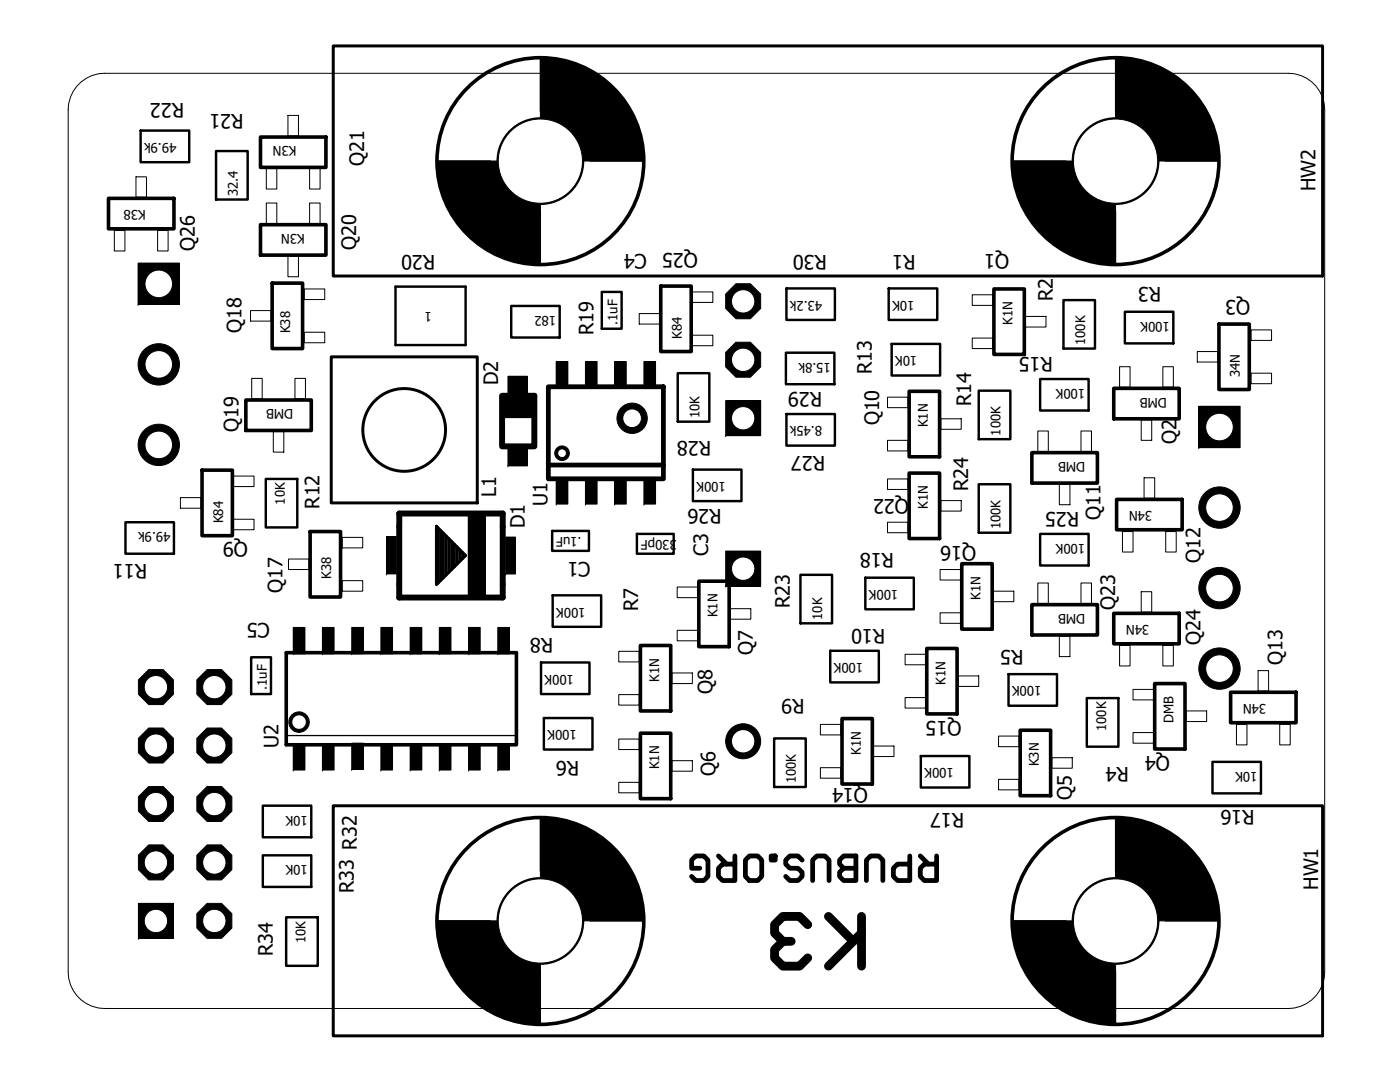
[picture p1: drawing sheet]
<svg xmlns="http://www.w3.org/2000/svg" width="279mm" height="216mm" viewBox="0 0 279 216" stroke-linecap="round" stroke-linejoin="round" font-family="sans-serif">
<path d="M12.9 4.2l253.6 207.5M266.5 4.2l-253.6 207.5" fill="none" stroke="#fff" stroke-width=".2"/>
<path d="M157.9 187.8h-1.7l-1.6 1.7v1.6l1.6 1.7h3.4l1.6-1.7M161.2 184.5l-1.6-1.6h-3.4l-1.6 1.6v1.7l1.6 1.6M165.3 182.9l5 4.9M171.9 182.9v9.9M171.9 186.2l-6.6 6.6" fill="none" stroke="#000" stroke-width="1.8"/>
<g fill="none" stroke="#000" stroke-width=".95">
<path d="M109.4 77.2h23v18.3h-23zM109.4 92.8h23M139.7 173.2h-1.7v-1.6l.8-.8h1.7l.8 .8v3.3l-.8 .8h-1.7l-.8-.8M143.4 170.8l1.6 1.6M146.7 170.8v4.9h-2.5l-.8-.8v-1.7l.8-.8h2.5M149.6 170.8h1.6l.8 .8v3.3l-.8 .8h-1.6l-.8-.8v-3.3zM153.9 170.8h.8v.8h-.8zM160.1 171.6l-.8-.8h-1.7l-.8 .8v.8l.8 .8h1.7l.8 .9v.8l-.8 .8h-1.7l-.8-.8M162.2 175.7v-4.1l.8-.8h1.6l.9 .8v4.1M168.4 170.8h2.4v4.9h-2.4l-.8-.8v-.8l.8-.9-.8-.8v-.8zM168.4 173.2h2.4M172.9 175.7v-4.1l.8-.8h1.7l.8 .8v4.1"/>
<path d="M181.6 170.8v4.9h-2.5l-.8-.8v-1.7l.8-.8h2.5M183.7 170.8l1.6 1.6M186.9 170.8v4.9h-2.4l-.8-.8v-1.7l.8-.8h2.4"/>
</g>
<g fill="none" stroke="#000" stroke-width=".25">
<path d="M107.8 11.7v10.5M222.6 11.7v10.5M87.4 32.1h10.5M117.8 32.1h10.4M202.2 32.1h10.5M232.5 32.1h10.5M107.8 42v10.5M222.6 42v10.5M57.1 146.8h46M107.8 163.3v10.5M222.6 163.3v10.5M87.4 183.7h10.5"/>
<path d="M107.8 193.7v10.5M117.8 183.7h10.4M202.2 183.7h10.5M222.6 193.7v10.5M232.5 183.7h10.5"/>
</g>
<g fill="#000">
<path d="M87.2 32.1h18a2.67 2.67 0 0 0 2.6 2.7v18a20.6 20.6 0 0 1-20.6-20.7z" fill-rule="evenodd"/>
<path d="M104.9 28.6a4.6 4.6 0 0 1 7.2 2 4.6 4.6 0 0 1-4.3 6.1v-2.1a2.45 2.45 0 0 1-2.1-3.6 2.45 2.45 0 0 1 4.2-.3 2.45 2.45 0 0 1-1.7 3.8l-.4 .1v2.1a4.6 4.6 0 0 1-4.2-3 4.6 4.6 0 0 1 1.3-5.1z" fill-rule="evenodd"/>
<path d="M107.8 11.5a20.6 20.6 0 0 1 20.7 20.6h-18a2.67 2.67 0 0 0-2.7-2.7z" fill-rule="evenodd"/>
<path d="M202 32.1h17.9a2.69 2.69 0 0 0 2.7 2.7v18a20.6 20.6 0 0 1-20.6-20.7z" fill-rule="evenodd"/>
<path d="M219.7 28.6a4.6 4.6 0 0 1 7.2 2 4.6 4.6 0 0 1-4.3 6.1v-2.1a2.45 2.45 0 0 1-2.1-3.6 2.45 2.45 0 0 1 4.2-.3 2.45 2.45 0 0 1-1.7 3.8l-.4 .1v2.1a4.6 4.6 0 0 1-4.2-3 4.6 4.6 0 0 1 1.3-5.1z" fill-rule="evenodd"/>
<path d="M222.6 11.5a20.6 20.6 0 0 1 20.7 20.6h-18a2.67 2.67 0 0 0-2.7-2.7z" fill-rule="evenodd"/>
<path d="M111.3 89.3a1.46 1.46 0 0 1 2.3 .7 1.46 1.46 0 0 1-1.4 1.9v-.6a.88 .88 0 0 1-.8-1.3 .88 .88 0 0 1 1.5-.1 .88 .88 0 0 1-.5 1.4h-.2v.6a1.46 1.46 0 0 1-1.4-1 1.46 1.46 0 0 1 .5-1.6z" fill-rule="evenodd"/>
<path d="M58.5 142.5a2.04 2.04 0 0 1 3.1 .9 2.04 2.04 0 0 1-1.9 2.7v-.6a1.45 1.45 0 0 1-1.4-2 1.45 1.45 0 0 1 2.4-.3 1.45 1.45 0 0 1-.7 2.3h-.3v.6a2.05 2.05 0 0 1-2-1.4 2.05 2.05 0 0 1 .8-2.2z" fill-rule="evenodd"/>
<path d="M87.2 183.7h18a2.67 2.67 0 0 0 2.6 2.7v18a20.7 20.7 0 0 1-20.6-20.7z" fill-rule="evenodd"/>
<path d="M104.9 180.2a4.5 4.5 0 0 1 7.2 2 4.5 4.5 0 0 1-4.3 6.1v-2.1a2.45 2.45 0 0 1-2.1-3.6 2.45 2.45 0 0 1 4.2-.3 2.45 2.45 0 0 1-1.7 3.9h-.4v2.1a4.5 4.5 0 0 1-4.2-3 4.5 4.5 0 0 1 1.3-5.1z" fill-rule="evenodd"/>
<path d="M107.8 163.1a20.6 20.6 0 0 1 20.7 20.6h-18a2.67 2.67 0 0 0-2.7-2.6z" fill-rule="evenodd"/>
<path d="M202 183.7h17.9a2.69 2.69 0 0 0 2.7 2.7v18a20.6 20.6 0 0 1-20.6-20.7z" fill-rule="evenodd"/>
<path d="M219.7 180.3a4.5 4.5 0 0 1 7.2 1.9 4.5 4.5 0 0 1-4.3 6.1v-2.1a2.45 2.45 0 0 1-2.1-3.6 2.45 2.45 0 0 1 4.2-.3 2.45 2.45 0 0 1-1.7 3.9h-.4v2.1a4.5 4.5 0 0 1-4.2-3 4.5 4.5 0 0 1 1.3-5z" fill-rule="evenodd"/>
<path d="M222.6 163.1a20.6 20.6 0 0 1 20.7 20.6h-18a2.68 2.68 0 0 0-2.7-2.6z" fill-rule="evenodd"/>
</g>
<g fill="none" stroke="#000" stroke-width=".2">
<path d="M107.8 11.5a20.6 20.6 0 0 1 20.7 20.6h-18a2.67 2.67 0 0 0-2.7-2.7zM222.6 11.5a20.6 20.6 0 0 1 20.7 20.6h-18a2.67 2.67 0 0 0-2.7-2.7zM27.1 35.3h2.1v4h-2.1zM53.1 33.6h2.1v4.1h-2.1zM57.5 23h2.1v4.1h-2.1zM61.8 33.6h2.1v4.1h-2.1zM87.2 32.1h18a2.67 2.67 0 0 0 2.6 2.7v18a20.6 20.6 0 0 1-20.6-20.7zM104.9 28.6a4.6 4.6 0 0 1 7.2 2 4.6 4.6 0 0 1-4.3 6.1v-2.1a2.45 2.45 0 0 1-2.1-3.6 2.45 2.45 0 0 1 4.2-.3 2.45 2.45 0 0 1-1.7 3.8l-.4 .1v2.1a4.6 4.6 0 0 1-4.2-3 4.6 4.6 0 0 1 1.3-5.1zM202 32.1h17.9a2.69 2.69 0 0 0 2.7 2.7v18a20.6 20.6 0 0 1-20.6-20.7zM219.7 28.6a4.6 4.6 0 0 1 7.2 2 4.6 4.6 0 0 1-4.3 6.1v-2.1a2.45 2.45 0 0 1-2.1-3.6 2.45 2.45 0 0 1 4.2-.3 2.45 2.45 0 0 1-1.7 3.8l-.4 .1v2.1a4.6 4.6 0 0 1-4.2-3 4.6 4.6 0 0 1 1.3-5.1zM22.8 46h2.1v4.1h-2.1zM31.5 46h2v4.1h-2z"/>
<path d="M53.1 40.5h2.1v4.1h-2.1zM57.5 51.1h2.1v4.1h-2.1zM60.7 57.7h4.1v2.1h-4.1zM61.8 40.5h2.1v4.1h-2.1zM138.2 58.3h4.1v2h-4.1zM194 58.8h4.1v2.1h-4.1zM50 62h4.1v2.1h-4.1zM50.2 75.5h2.1v4.1h-2.1zM58.9 75.5h2.1v4.1h-2.1zM60.7 66.3h4.1v2.1h-4.1zM100.4 79.2h6.2v4.1h-6.2zM101.4 75.1h3.9v3.4h-3.9z"/>
<path d="M101.4 78.5h.1M111 72.1h2.3v5.1h-2.3zM111 77.2h.1M116.8 72.1h2.4v5.1h-2.4zM116.8 77.2h.1M122.7 72.1h2.3v5.1h-2.3zM122.7 77.2h.1M127.6 62.6h4v2.1h-4zM128.5 72.1h2.3v5.1h-2.3zM128.5 77.2h.1M138.2 66.9h4.1v2.1h-4.1zM177.1 79.2h4.1v2.1h-4.1z"/>
<path d="M194 67.5h4.1v2.1h-4.1zM204.7 63.1h4v2.2h-4zM223.4 73.2h2.1v4.1h-2.1zM232.1 73.2h2.1v4.1h-2.1zM239 70.1h4v2.1h-4zM249.7 65.8h4.1v2.1h-4.1zM249.7 74.5h4.1v2.1h-4.1zM36 99.3h4.1v2.1h-4.1zM46.6 95h4.1v2.1h-4.1zM54.5 86.1h2.1v4.1h-2.1zM100.4 83.3h.1M101.4 89.5h3.9v3.5h-3.9z"/>
<path d="M101.4 93h.1M111 95.5h2.3v5.1h-2.3zM111.3 89.3a1.46 1.46 0 0 1 2.3 .7 1.46 1.46 0 0 1-1.4 1.9v-.6a.88 .88 0 0 1-.8-1.3 .88 .88 0 0 1 1.5-.1 .88 .88 0 0 1-.5 1.4h-.2v.6a1.46 1.46 0 0 1-1.4-1 1.46 1.46 0 0 1 .5-1.6zM116.8 95.5h2.4v5.1h-2.4zM122.7 95.5h2.3v5.1h-2.3zM128.5 95.5h2.3v5.1h-2.3zM177.1 87.9h4.1v2.1h-4.1zM177.1 95.6h4.1v2.1h-4.1zM187.7 83.6h4.1v2.1h-4.1zM187.7 99.9h4.1v2.1h-4.1zM207.1 86h2.1v4.1h-2.1zM211.4 96.6h2.1v4.1h-2.1z"/>
<path d="M215.7 86h2.1v4.1h-2.1zM227.8 83.8h2v4.1h-2zM228.3 95.3h2.1v4.1h-2.1zM239.2 81.1h8.3v8.2h-8.3zM239.2 89.3h.1M46.6 103.6h4.1v2.1h-4.1zM57.6 111.5h4.1v2.1h-4.1zM68.3 107.2h4.1v2.1h-4.1zM68.3 115.9h4.1v2.1h-4.1zM77.1 107.1h2v7.4h-2zM77.1 114.5h.1M93.5 102.8h3.4v16.1h-3.4z"/>
<path d="M93.5 118.9h.1M100.9 107.2h2v7.3h-2zM100.9 114.5h.1M111 100.6h.1M116.8 100.6h.1M122.7 100.6h.1M128.5 100.6h.1M135.1 117.1h4.1v2.2h-4.1zM177.1 104.2h4.1v2.1h-4.1zM187.6 113.6h4.1v2.1h-4.1zM198.2 118h4.1v2.1h-4.1zM207.1 116.3h2.1v4.1h-2.1z"/>
<path d="M215.7 116.3h2.1v4.1h-2.1zM224 106.1h2.1v4.1h-2.1zM227.8 118.1h2v4.1h-2zM232.6 106.1h2.1v4.1h-2.1zM58.5 125.2h2.4v5.3h-2.4zM58.5 130.5h.1M64.3 125.2h2.4v5.3h-2.4zM64.3 130.5h.1M70.2 125.2h2.3v5.3h-2.3zM70.2 130.5h.1M76 125.2h2.3v5.3h-2.3zM76 130.5h.1"/>
<path d="M81.9 125.2h2.3v5.3h-2.3zM81.9 130.5h.1M87.7 125.2h2.3v5.3h-2.3zM87.7 130.5h.1M93.5 125.2h2.3v5.3h-2.3zM93.5 130.5h.1M99.3 125.2h2.4v5.3h-2.4zM99.3 130.5h.1M123.5 138.6h4.1v2.1h-4.1zM123.5 130h4.1v2.1h-4.1zM134.1 134.3h4.1v2.1h-4.1zM135.1 125.8h4.1v2.1h-4.1z"/>
<path d="M145.8 121.5h4v2h-4zM180.6 139.2h4.1v2.1h-4.1zM180.6 130.6h4.1v2.1h-4.1zM187.6 122.3h4.1v2.1h-4.1zM191.2 134.9h4.1v2.1h-4.1zM211.4 126.9h2.1v4.1h-2.1zM223.4 128.8h2.1v4.1h-2.1zM226.1 137.6h4.1v2.1h-4.1zM232.1 128.8h2.1v4.1h-2.1zM251.1 133.8h2.1v4.1h-2.1zM58.5 142.5a2.04 2.04 0 0 1 3.1 .9 2.04 2.04 0 0 1-1.9 2.7v-.6a1.45 1.45 0 0 1-1.4-2 1.45 1.45 0 0 1 2.4-.3 1.45 1.45 0 0 1-.7 2.3h-.3v.6a2.05 2.05 0 0 1-2-1.4 2.05 2.05 0 0 1 .8-2.2zM58.5 148.4h2.4v5.2h-2.4z"/>
<path d="M58.5 153.6h.1M64.3 148.4h2.4v5.2h-2.4zM64.3 153.6h.1M70.2 148.3h2.3v5.2h-2.3zM70.2 153.5h.1M76 148.4h2.3v5.2h-2.3zM76 153.6h.1M81.9 148.4h2.3v5.2h-2.3zM81.9 153.6h.1M87.7 148.4h2.3v5.2h-2.3zM87.7 153.6h.1M93.5 148.4h2.3v5.2h-2.3z"/>
<path d="M93.5 153.6h.1M99.3 148.4h2.4v5.2h-2.4zM99.3 153.6h.1M123.5 156.1h4.1v2.1h-4.1zM123.5 147.5h4.1v2.1h-4.1zM134.1 151.8h4.1v2.1h-4.1zM163.7 153.2h4.1v2.1h-4.1zM163.7 144.5h4.1v2.1h-4.1zM174.3 148.9h4.1v2.1h-4.1zM199.3 146.9h4.1v2.1h-4.1zM199.3 155.5h4.1v2.1h-4.1zM209.9 151.2h4.1v2.1h-4.1z"/>
<path d="M226.1 146.2h4.1v2.1h-4.1zM236.7 141.9h4.1v2.1h-4.1zM246.8 144.5h2.1v4.1h-2.1zM255.4 144.5h2.1v4.1h-2.1zM107.8 163.1a20.6 20.6 0 0 1 20.7 20.6h-18a2.67 2.67 0 0 0-2.7-2.6zM222.6 163.1a20.6 20.6 0 0 1 20.7 20.6h-18a2.68 2.68 0 0 0-2.7-2.6zM87.2 183.7h18a2.67 2.67 0 0 0 2.6 2.7v18a20.7 20.7 0 0 1-20.6-20.7zM104.9 180.2a4.5 4.5 0 0 1 7.2 2 4.5 4.5 0 0 1-4.3 6.1v-2.1a2.45 2.45 0 0 1-2.1-3.6 2.45 2.45 0 0 1 4.2-.3 2.45 2.45 0 0 1-1.7 3.9h-.4v2.1a4.5 4.5 0 0 1-4.2-3 4.5 4.5 0 0 1 1.3-5.1zM202 183.7h17.9a2.69 2.69 0 0 0 2.7 2.7v18a20.6 20.6 0 0 1-20.6-20.7zM219.7 180.3a4.5 4.5 0 0 1 7.2 1.9 4.5 4.5 0 0 1-4.3 6.1v-2.1a2.45 2.45 0 0 1-2.1-3.6 2.45 2.45 0 0 1 4.2-.3 2.45 2.45 0 0 1-1.7 3.9h-.4v2.1a4.5 4.5 0 0 1-4.2-3 4.5 4.5 0 0 1 1.3-5z"/>
</g>
<g fill="none" stroke="#000" stroke-width=".72">
<path d="M21.7 39.6h13v6.1h-13zM52 27.3h13v6.1h-13zM52 44.8h13v6.1h-13zM54.3 56.5h6.1v13.1h-6.1zM131.9 57.1h6v13h-6zM198.4 57.7h6v13h-6zM49.1 79.8h13v6.1h-13zM181.4 78.1h6.1v13h-6.1zM222.3 77.5h13v6.1h-13zM243.3 64.7h6v13h-6zM40.3 93.8h6.1v13.1h-6.1zM181.4 94.4h6.1v13.1h-6.1z"/>
<path d="M205.9 90.3h13.1v6.1h-13.1zM222.8 99.7h13.1v6h-13.1zM61.9 106.1h6.1v13h-6.1zM139.5 116h6v13h-6zM191.9 112.5h6.1v13h-6.1zM57.1 130.2h46v18.4h-46zM127.8 128.8h6.1v13.1h-6.1zM185 129.4h6v13.1h-6zM205.9 120.7h13.1v6h-13.1zM222.3 122.4h13v6.1h-13zM230.4 136.4h6.1v13.1h-6.1zM245.6 138.1h13.1v6.1h-13.1z"/>
<path d="M127.8 146.3h6.1v13.1h-6.1zM168 143.4h6.1v13h-6.1zM203.6 145.7h6.1v13.1h-6.1z"/>
<circle cx="107.8" cy="32.2" r="20.6"/>
<circle cx="107.8" cy="32.2" r="8.4"/>
<circle cx="222.6" cy="32.2" r="20.6"/>
<circle cx="222.6" cy="32.2" r="8.4"/>
<circle cx="107.8" cy="183.8" r="20.6"/>
<circle cx="107.8" cy="183.8" r="8.4"/>
<circle cx="222.6" cy="183.8" r="20.6"/>
<circle cx="222.6" cy="183.8" r="8.4"/>
</g>
<g fill="none" stroke="#000" stroke-width=".59">
<path d="M66.5 9.2h197.4v45.9h-197.4zM66.1 71.2h29.1v29.2h-29.1zM87.1 105l5.8 5.8-5.8 5.9zM87.4 105.3v11.1M87.9 105.8v10M88.5 106.4v8.9M89 107v7.7M89.6 107.5v6.7M90.1 108.1v5.5M90.7 108.6v4.5M91.2 109.2v3.3M91.8 109.7v2.3"/>
<path d="M92.3 110.3v1.1M92.9 110.8v.1M66.5 160.8h197.4v45.9h-197.4z"/>
<circle cx="80.7" cy="85.8" r="8.3"/>
</g>
<g fill="none" stroke="#000" stroke-width=".49">
<path d="M28.1 26.1h9.7v6.3h-9.7zM43.1 30.1h6.3v9.7h-6.3zM78.9 57.2h14v11.7h-14zM120.1 58.3h4v7.3h-4zM157 57.6h9.6v6.2h-9.6zM177.4 57.6h9.6v6.2h-9.6zM212.2 59.9h6.3v9.7h-6.3zM102 61h9.7v6.4h-9.7zM135.3 74.5h6.3v9.6h-6.3zM156.8 70.4h9.7v6.3h-9.7zM177.9 68.6h9.7v6.3h-9.7zM195.3 78h6.3v9.6h-6.3z"/>
<path d="M207.6 75.6h9.7v6.3h-9.7zM224.5 62.2h9.7v6.3h-9.7zM53 95.6h6.3v9.6h-6.3zM138.3 93.7h9.7v6.3h-9.7zM157 82.6h9.6v6.3h-9.6zM195.3 96.6h6.3v9.7h-6.3zM25 104.2h9.7v6.3h-9.7zM110.2 105.9h7.3v4h-7.3zM110.3 118.8h9.7v6.3h-9.7zM127.1 106.5h7.4v4h-7.4zM159.7 114.7h6.4v9.7h-6.4zM172.7 115.3h9.7v6.3h-9.7z"/>
<path d="M207.6 106.5h9.7v6.3h-9.7zM50.1 131.1h4v7.4h-4zM108 132.2h9.6v6.3h-9.6zM165.7 129.9h9.7v6.3h-9.7zM201.3 134.5h9.6v6.3h-9.6zM216.9 139.3h6.3v9.7h-6.3zM108.5 143.3h9.7v6.3h-9.7zM154.5 147.3h6.3v9.7h-6.3zM183.8 150.9h9.7v6.2h-9.7zM242 152h9.7v6.3h-9.7zM52.5 160.8h9.6v6.3h-9.6zM52.5 170.7h9.6v6.3h-9.6z"/>
<path d="M57.1 183h6.3v9.7h-6.3z"/>
</g>
<g fill="#000">
<path d="M100.4 79.2h6.2v4.1h-6.2zM101.4 75.1h3.9v3.4h-3.9zM111 72.1h2.3v5.1h-2.3zM116.8 72.1h2.4v5.1h-2.4zM122.7 72.1h2.3v5.1h-2.3zM128.5 72.1h2.3v5.1h-2.3zM101.4 89.5h3.9v3.5h-3.9zM111 95.5h2.3v5.1h-2.3zM116.8 95.5h2.4v5.1h-2.4zM122.7 95.5h2.3v5.1h-2.3zM128.5 95.5h2.3v5.1h-2.3zM239.2 81.1h8.3v8.2h-8.3z"/>
<path d="M77.1 107.1h2v7.4h-2zM93.5 102.8h3.4v16.1h-3.4zM100.9 107.2h2v7.3h-2zM58.5 125.2h2.4v5.3h-2.4zM64.3 125.2h2.4v5.3h-2.4zM70.2 125.2h2.3v5.3h-2.3zM76 125.2h2.3v5.3h-2.3zM81.9 125.2h2.3v5.3h-2.3zM87.7 125.2h2.3v5.3h-2.3zM93.5 125.2h2.3v5.3h-2.3zM99.3 125.2h2.4v5.3h-2.4zM58.5 148.4h2.4v5.2h-2.4z"/>
<path d="M64.3 148.4h2.4v5.2h-2.4zM70.2 148.3h2.3v5.2h-2.3zM76 148.4h2.3v5.2h-2.3zM81.9 148.4h2.3v5.2h-2.3zM87.7 148.4h2.3v5.2h-2.3zM93.5 148.4h2.3v5.2h-2.3zM99.3 148.4h2.4v5.2h-2.4z"/>
</g>
<path d="M100.2 79h6.4v10.1h-6.4zM79.7 102.5h20.6v16.7h-20.6z" fill="none" stroke="#000" stroke-width="1.2"/>
<circle cx="243.4" cy="85.2" r="2.75" fill="#fff"/>
<g fill="none" stroke="#000" stroke-width=".2">
<circle cx="243.4" cy="85.2" r="2.75"/>
<circle cx="243.4" cy="101.3" r="4.1"/>
</g>
<circle cx="243.4" cy="101.3" r="4.1" fill="#000"/>
<circle cx="243.4" cy="101.3" r="2.75" fill="#fff"/>
<g fill="none" stroke="#000" stroke-width=".2">
<circle cx="243.4" cy="117.3" r="4.1"/>
<circle cx="243.4" cy="101.3" r="2.75"/>
</g>
<circle cx="243.4" cy="117.3" r="4.1" fill="#000"/>
<circle cx="243.4" cy="117.3" r="2.75" fill="#fff"/>
<g fill="none" stroke="#000" stroke-width=".2">
<circle cx="243.4" cy="117.3" r="2.75"/>
<circle cx="243.4" cy="133.4" r="4.1"/>
</g>
<circle cx="243.4" cy="133.4" r="4.1" fill="#000"/>
<circle cx="243.4" cy="133.4" r="2.75" fill="#fff"/>
<g fill="none" stroke="#000" stroke-width=".2">
<path d="M144.8 79.9h7v7h-7zM144.8 86.9h.1"/>
<circle cx="243.4" cy="133.4" r="2.75"/>
</g>
<path d="M144.8 79.9h7v7h-7z" fill="#000"/>
<circle cx="148.3" cy="83.5" r="2.33" fill="#fff"/>
<g fill="none" stroke="#000" stroke-width=".2">
<circle cx="148.3" cy="71.8" r="3.8"/>
<circle cx="148.3" cy="83.5" r="2.33"/>
</g>
<circle cx="148.3" cy="71.8" r="3.8" fill="#000"/>
<circle cx="148.3" cy="71.8" r="2.33" fill="#fff"/>
<g fill="none" stroke="#000" stroke-width=".2">
<circle cx="148.3" cy="71.8" r="2.33"/>
<circle cx="148.3" cy="60.1" r="3.8"/>
</g>
<circle cx="148.3" cy="60.1" r="3.8" fill="#000"/>
<circle cx="148.3" cy="60.1" r="2.33" fill="#fff"/>
<g fill="none" stroke="#000" stroke-width=".2">
<path d="M144.8 110h7v6.9h-7zM144.8 116.9h.1"/>
<circle cx="148.3" cy="60.1" r="2.33"/>
</g>
<path d="M144.8 110h7v6.9h-7z" fill="#000"/>
<circle cx="148.3" cy="113.5" r="2.33" fill="#fff"/>
<g fill="none" stroke="#000" stroke-width=".2">
<circle cx="148.3" cy="113.5" r="2.33"/>
<circle cx="148.3" cy="147.9" r="3.5"/>
</g>
<circle cx="148.3" cy="147.9" r="3.5" fill="#000"/>
<circle cx="148.3" cy="147.9" r="2.33" fill="#fff"/>
<g fill="none" stroke="#000" stroke-width=".2">
<path d="M27.6 52.5h8.2v8.2h-8.2zM27.6 60.7h.1"/>
<circle cx="148.3" cy="147.9" r="2.33"/>
</g>
<path d="M27.6 52.5h8.2v8.2h-8.2z" fill="#000"/>
<circle cx="31.7" cy="56.6" r="2.75" fill="#fff"/>
<g fill="none" stroke="#000" stroke-width=".2">
<circle cx="31.7" cy="56.6" r="2.75"/>
<circle cx="31.7" cy="72.7" r="4.1"/>
</g>
<circle cx="31.7" cy="72.7" r="4.1" fill="#000"/>
<circle cx="31.7" cy="72.7" r="2.75" fill="#fff"/>
<g fill="none" stroke="#000" stroke-width=".2">
<circle cx="31.7" cy="72.7" r="2.75"/>
<circle cx="31.7" cy="88.8" r="4.1"/>
</g>
<circle cx="31.7" cy="88.8" r="4.1" fill="#000"/>
<circle cx="31.7" cy="88.8" r="2.75" fill="#fff"/>
<g fill="none" stroke="#000" stroke-width=".2">
<path d="M27.6 180.3h7v6.9h-7zM27.6 187.2h.1"/>
<circle cx="31.7" cy="88.8" r="2.75"/>
</g>
<path d="M27.6 180.3h7v6.9h-7z" fill="#000"/>
<circle cx="31.1" cy="183.8" r="2.33" fill="#fff"/>
<g fill="none" stroke="#000" stroke-width=".2">
<circle cx="31.1" cy="183.8" r="2.33"/>
<circle cx="42.8" cy="183.7" r="3.8"/>
</g>
<circle cx="42.8" cy="183.7" r="3.8" fill="#000"/>
<circle cx="42.8" cy="183.8" r="2.33" fill="#fff"/>
<g fill="none" stroke="#000" stroke-width=".2">
<circle cx="31.1" cy="172.1" r="3.8"/>
<circle cx="42.8" cy="183.8" r="2.33"/>
</g>
<circle cx="31.1" cy="172.1" r="3.8" fill="#000"/>
<circle cx="31.1" cy="172.1" r="2.33" fill="#fff"/>
<g fill="none" stroke="#000" stroke-width=".2">
<circle cx="31.1" cy="172.1" r="2.33"/>
<circle cx="42.8" cy="172.1" r="3.8"/>
</g>
<circle cx="42.8" cy="172.1" r="3.8" fill="#000"/>
<circle cx="42.8" cy="172.1" r="2.33" fill="#fff"/>
<g fill="none" stroke="#000" stroke-width=".2">
<circle cx="31.1" cy="160.4" r="3.8"/>
<circle cx="42.8" cy="172.1" r="2.33"/>
</g>
<circle cx="31.1" cy="160.4" r="3.8" fill="#000"/>
<circle cx="31.1" cy="160.4" r="2.33" fill="#fff"/>
<g fill="none" stroke="#000" stroke-width=".2">
<circle cx="31.1" cy="160.4" r="2.33"/>
<circle cx="42.8" cy="160.4" r="3.8"/>
</g>
<circle cx="42.8" cy="160.4" r="3.8" fill="#000"/>
<circle cx="42.8" cy="160.4" r="2.33" fill="#fff"/>
<g fill="none" stroke="#000" stroke-width=".2">
<circle cx="31.1" cy="148.8" r="3.8"/>
<circle cx="42.8" cy="160.4" r="2.33"/>
</g>
<circle cx="31.1" cy="148.8" r="3.8" fill="#000"/>
<circle cx="31.1" cy="148.8" r="2.33" fill="#fff"/>
<g fill="none" stroke="#000" stroke-width=".2">
<circle cx="31.1" cy="148.8" r="2.33"/>
<circle cx="42.8" cy="148.8" r="3.8"/>
</g>
<circle cx="42.8" cy="148.8" r="3.8" fill="#000"/>
<circle cx="42.8" cy="148.8" r="2.33" fill="#fff"/>
<g fill="none" stroke="#000" stroke-width=".2">
<circle cx="31.1" cy="137.1" r="3.8"/>
<circle cx="42.8" cy="148.8" r="2.33"/>
</g>
<circle cx="31.1" cy="137.1" r="3.8" fill="#000"/>
<circle cx="31.1" cy="137.1" r="2.33" fill="#fff"/>
<g fill="none" stroke="#000" stroke-width=".2">
<circle cx="31.1" cy="137.1" r="2.33"/>
<circle cx="42.8" cy="137.1" r="3.8"/>
</g>
<circle cx="42.8" cy="137.1" r="3.8" fill="#000"/>
<circle cx="42.8" cy="137.1" r="2.33" fill="#fff"/>
<g fill="none" stroke="#000" stroke-width=".2">
<circle cx="126.2" cy="83.5" r="3"/>
<circle cx="42.8" cy="137.1" r="2.33"/>
</g>
<circle cx="126.2" cy="83.5" r="3" fill="#000"/>
<circle cx="126.2" cy="83.5" r="1.87" fill="#fff"/>
<g fill="none" stroke="#000" stroke-width=".2">
<path d="M15.7 16.8a7.3 7.3 0 0 1 5.2-2.2h236.2a7.3 7.3 0 0 1 7.3 7.3v172.1a7.3 7.3 0 0 1-7.3 7.2h-236.2a7.3 7.3 0 0 1-7.3-7.2v-172.1a7.3 7.3 0 0 1 2.1-5.1z"/>
<circle cx="126.2" cy="83.5" r="1.87"/>
<circle cx="222.6" cy="183.8" r="8.4"/>
</g>
<circle cx="222.6" cy="183.8" r="8.4" fill="#fff"/>
<g fill="none" stroke="#000" stroke-width=".2">
<circle cx="107.8" cy="183.8" r="8.4"/>
<circle cx="222.6" cy="183.8" r="8.4"/>
</g>
<circle cx="107.8" cy="183.8" r="8.4" fill="#fff"/>
<g fill="none" stroke="#000" stroke-width=".2">
<circle cx="222.6" cy="32.2" r="8.4"/>
<circle cx="107.8" cy="183.8" r="8.4"/>
</g>
<circle cx="222.6" cy="32.2" r="8.4" fill="#fff"/>
<g fill="none" stroke="#000" stroke-width=".2">
<circle cx="107.8" cy="32.2" r="8.4"/>
<circle cx="222.6" cy="32.2" r="8.4"/>
</g>
<circle cx="107.8" cy="32.2" r="8.4" fill="#fff"/>
<circle cx="107.8" cy="32.2" r="8.4" fill="none" stroke="#000" stroke-width=".2"/>
<g font-size="4">
<text x="36.7" y="20.6" transform="rotate(180 36.7 20.6)">R22</text>
<text x="48.6" y="22.8" transform="rotate(180 48.6 22.8)">R21</text>
<text x="72.7" y="33.1" transform="rotate(-90 72.7 33.1)">Q21</text>
<text x="262.5" y="38.2" transform="rotate(-90 262.5 38.2)">HW2</text>
<text x="38.9" y="50" transform="rotate(-90 38.9 50)">Q26</text>
<text x="71.1" y="49.9" transform="rotate(-90 71.1 49.9)">Q20</text>
<text x="86.9" y="50.9" transform="rotate(180 86.9 50.9)">R20</text>
<text x="129.1" y="50.8" transform="rotate(180 129.1 50.8)">C4</text>
<text x="139.3" y="50.5" transform="rotate(180 139.3 50.5)">Q25</text>
<text x="165" y="50.9" transform="rotate(180 165 50.9)">R30</text>
<text x="182.7" y="50.9" transform="rotate(180 182.7 50.9)">R1</text>
<text x="201.4" y="50.6" transform="rotate(180 201.4 50.6)">Q1</text>
<text x="231.7" y="57.2" transform="rotate(180 231.7 57.2)">R3</text>
<text x="249.5" y="59.8" transform="rotate(180 249.5 59.8)">Q3</text>
<text x="210.1" y="60.1" transform="rotate(-90 210.1 60.1)">R2</text>
<text x="48.2" y="66.4" transform="rotate(-90 48.2 66.4)">Q18</text>
<text x="118.5" y="66.9" transform="rotate(-90 118.5 66.9)">R19</text>
<text x="210.1" y="71.2" transform="rotate(180 210.1 71.2)">R15</text>
<text x="99.4" y="76.8" transform="rotate(-90 99.4 76.8)">D2</text>
<text x="174" y="74.7" transform="rotate(-90 174 74.7)">R13</text>
<text x="164.1" y="78.2" transform="rotate(180 164.1 78.2)">R29</text>
<text x="193.8" y="81.1" transform="rotate(-90 193.8 81.1)">R14</text>
<text x="47.6" y="86.2" transform="rotate(-90 47.6 86.2)">Q19</text>
<text x="141.9" y="88.1" transform="rotate(180 141.9 88.1)">R28</text>
<text x="175.5" y="84.9" transform="rotate(-90 175.5 84.9)">Q10</text>
<text x="234.8" y="88.7" transform="rotate(-90 234.8 88.7)">Q2</text>
<text x="164.7" y="91" transform="rotate(180 164.7 91)">R27</text>
<text x="63.8" y="101.5" transform="rotate(-90 63.8 101.5)">R12</text>
<text x="99" y="99.2" transform="rotate(-90 99 99.2)">L1</text>
<text x="109.2" y="100.9" transform="rotate(-90 109.2 100.9)">U1</text>
<text x="144" y="101.6" transform="rotate(180 144 101.6)">R26</text>
<text x="181.4" y="99.6" transform="rotate(180 181.4 99.6)">Q22</text>
<text x="193.2" y="98" transform="rotate(-90 193.2 98)">R24</text>
<text x="104.7" y="105.4" transform="rotate(-90 104.7 105.4)">D1</text>
<text x="215.4" y="102.1" transform="rotate(180 215.4 102.1)">R25</text>
<text x="219.6" y="103.7" transform="rotate(-90 219.6 103.7)">Q11</text>
<text x="29.4" y="112.6" transform="rotate(180 29.4 112.6)">R11</text>
<text x="49.5" y="108.2" transform="rotate(180 49.5 108.2)">Q9</text>
<text x="117.9" y="112.1" transform="rotate(180 117.9 112.1)">C1</text>
<text x="141.3" y="110.9" transform="rotate(-90 141.3 110.9)">C3</text>
<text x="178.4" y="110.4" transform="rotate(180 178.4 110.4)">R18</text>
<text x="194.8" y="108.9" transform="rotate(180 194.8 108.9)">Q16</text>
<text x="239.6" y="112.3" transform="rotate(-90 239.6 112.3)">Q12</text>
<text x="56.3" y="118.3" transform="rotate(-90 56.3 118.3)">Q17</text>
<text x="53.8" y="124.3" transform="rotate(180 53.8 124.3)">C5</text>
<text x="127.3" y="121.9" transform="rotate(-90 127.3 121.9)">R7</text>
<text x="157.6" y="121.3" transform="rotate(-90 157.6 121.3)">R23</text>
<text x="176.7" y="125.5" transform="rotate(180 176.7 125.5)">R10</text>
<text x="222.5" y="121.8" transform="rotate(-90 222.5 121.8)">Q23</text>
<text x="110.4" y="127.3" transform="rotate(180 110.4 127.3)">R8</text>
<text x="150.2" y="130.7" transform="rotate(-90 150.2 130.7)">Q7</text>
<text x="204.3" y="129.6" transform="rotate(180 204.3 129.6)">R5</text>
<text x="239.6" y="128.6" transform="rotate(-90 239.6 128.6)">Q24</text>
<text x="255.9" y="132.7" transform="rotate(-90 255.9 132.7)">Q13</text>
<text x="142.2" y="138.5" transform="rotate(-90 142.2 138.5)">Q8</text>
<text x="160.6" y="139.4" transform="rotate(180 160.6 139.4)">R9</text>
<text x="191.9" y="143.9" transform="rotate(180 191.9 143.9)">Q15</text>
<text x="55.6" y="149.3" transform="rotate(-90 55.6 149.3)">U2</text>
<text x="115.6" y="151.8" transform="rotate(180 115.6 151.8)">R6</text>
<text x="142.8" y="154.9" transform="rotate(-90 142.8 154.9)">Q6</text>
<text x="225.3" y="153" transform="rotate(180 225.3 153)">R4</text>
<text x="233.5" y="150.9" transform="rotate(180 233.5 150.9)">Q4</text>
<text x="173.2" y="157.3" transform="rotate(180 173.2 157.3)">Q14</text>
<text x="213.9" y="159.5" transform="rotate(-90 213.9 159.5)">Q5</text>
<text x="250.4" y="161.6" transform="rotate(180 250.4 161.6)">R16</text>
<text x="192.4" y="162.3" transform="rotate(180 192.4 162.3)">R17</text>
<text x="70.6" y="178.3" transform="rotate(-90 70.6 178.3)">R33 R32</text>
<text x="263.1" y="177.6" transform="rotate(-90 263.1 177.6)">HW1</text>
<text x="54.4" y="190.7" transform="rotate(-90 54.4 190.7)">R34</text>
</g>
<g font-size="2.6">
<text x="35.2" y="28.5" transform="rotate(180 35.2 28.5)">49.9k</text>
<text x="59.2" y="29.1" transform="rotate(180 59.2 29.1)">K3N</text>
<text x="29.1" y="41.9" transform="rotate(180 29.1 41.9)">K38</text>
<text x="47.4" y="39.1" transform="rotate(-90 47.4 39.1)">32.4</text>
<text x="60.9" y="46.7" transform="rotate(180 60.9 46.7)">K3N</text>
<text x="86.2" y="62.3" transform="rotate(180 86.2 62.3)">1</text>
<text x="111" y="63" transform="rotate(180 111 63)">182</text>
<text x="123.3" y="64.8" transform="rotate(-90 123.3 64.8)">.1uF</text>
<text x="164.1" y="60" transform="rotate(180 164.1 60)">43.2k</text>
<text x="182.5" y="60" transform="rotate(180 182.5 60)">10K</text>
<text x="202.1" y="64.9" transform="rotate(-90 202.1 64.9)">K1N</text>
<text x="233.5" y="64.2" transform="rotate(180 233.5 64.2)">100K</text>
<text x="57.9" y="66.5" transform="rotate(-90 57.9 66.5)">K38</text>
<text x="136.1" y="67.7" transform="rotate(-90 136.1 67.7)">K84</text>
<text x="183.1" y="71.1" transform="rotate(180 183.1 71.1)">10K</text>
<text x="216.6" y="68.9" transform="rotate(-90 216.6 68.9)">100K</text>
<text x="165.8" y="72.4" transform="rotate(180 165.8 72.4)">15.8k</text>
<text x="216.6" y="77.6" transform="rotate(180 216.6 77.6)">100K</text>
<text x="247.5" y="75.3" transform="rotate(-90 247.5 75.3)">34N</text>
<text x="58.5" y="81.7" transform="rotate(180 58.5 81.7)">DMB</text>
<text x="139.6" y="83.4" transform="rotate(-90 139.6 83.4)">10K</text>
<text x="232.9" y="79.4" transform="rotate(180 232.9 79.4)">DMB</text>
<text x="164.1" y="85.1" transform="rotate(180 164.1 85.1)">8.45k</text>
<text x="185.2" y="85.3" transform="rotate(-90 185.2 85.3)">K1N</text>
<text x="199.6" y="86.9" transform="rotate(-90 199.6 86.9)">100K</text>
<text x="216.6" y="92.2" transform="rotate(180 216.6 92.2)">DMB</text>
<text x="56.9" y="100.7" transform="rotate(-90 56.9 100.7)">10K</text>
<text x="144.9" y="96.2" transform="rotate(180 144.9 96.2)">100K</text>
<text x="185.2" y="101.6" transform="rotate(-90 185.2 101.6)">K1N</text>
<text x="229.9" y="102" transform="rotate(180 229.9 102)">34N</text>
<text x="34" y="106.2" transform="rotate(180 34 106.2)">49.9k</text>
<text x="44.5" y="104.4" transform="rotate(-90 44.5 104.4)">K84</text>
<text x="116.1" y="107.2" transform="rotate(180 116.1 107.2)">.1uF</text>
<text x="135.1" y="107.8" transform="rotate(180 135.1 107.8)">330pF</text>
<text x="199.6" y="105.6" transform="rotate(-90 199.6 105.6)">100K</text>
<text x="216.6" y="108.5" transform="rotate(180 216.6 108.5)">100K</text>
<text x="66.1" y="115.5" transform="rotate(-90 66.1 115.5)">K38</text>
<text x="179.3" y="117.7" transform="rotate(180 179.3 117.7)">100K</text>
<text x="195.7" y="119.7" transform="rotate(-90 195.7 119.7)">K1N</text>
<text x="116.9" y="121.2" transform="rotate(180 116.9 121.2)">100K</text>
<text x="143.2" y="123.2" transform="rotate(-90 143.2 123.2)">K1N</text>
<text x="164.1" y="123.7" transform="rotate(-90 164.1 123.7)">10K</text>
<text x="216.6" y="122.5" transform="rotate(180 216.6 122.5)">DMB</text>
<text x="229.4" y="124.7" transform="rotate(180 229.4 124.7)">34N</text>
<text x="53.3" y="137.7" transform="rotate(-90 53.3 137.7)">.1uF</text>
<text x="114.5" y="134.6" transform="rotate(180 114.5 134.6)">100K</text>
<text x="131.5" y="136" transform="rotate(-90 131.5 136)">K1N</text>
<text x="172.3" y="132.3" transform="rotate(180 172.3 132.3)">100K</text>
<text x="188.7" y="136.6" transform="rotate(-90 188.7 136.6)">K1N</text>
<text x="207.8" y="137" transform="rotate(180 207.8 137)">100K</text>
<text x="252.7" y="140.5" transform="rotate(180 252.7 140.5)">34N</text>
<text x="115.1" y="145.7" transform="rotate(180 115.1 145.7)">100K</text>
<text x="220.7" y="145.9" transform="rotate(-90 220.7 145.9)">100K</text>
<text x="234.2" y="144.2" transform="rotate(-90 234.2 144.2)">DMB</text>
<text x="131.5" y="153.5" transform="rotate(-90 131.5 153.5)">K1N</text>
<text x="171.8" y="150.6" transform="rotate(-90 171.8 150.6)">K1N</text>
<text x="190.4" y="153.3" transform="rotate(180 190.4 153.3)">100K</text>
<text x="207.3" y="152.9" transform="rotate(-90 207.3 152.9)">K3N</text>
<text x="251" y="154" transform="rotate(180 251 154)">10K</text>
<text x="158.8" y="156.3" transform="rotate(-90 158.8 156.3)">100K</text>
<text x="61.4" y="162.7" transform="rotate(180 61.4 162.7)">10K</text>
<text x="61.4" y="172.7" transform="rotate(180 61.4 172.7)">10K</text>
<text x="61" y="188.2" transform="rotate(-90 61 188.2)">10K</text>
</g>
</svg>
